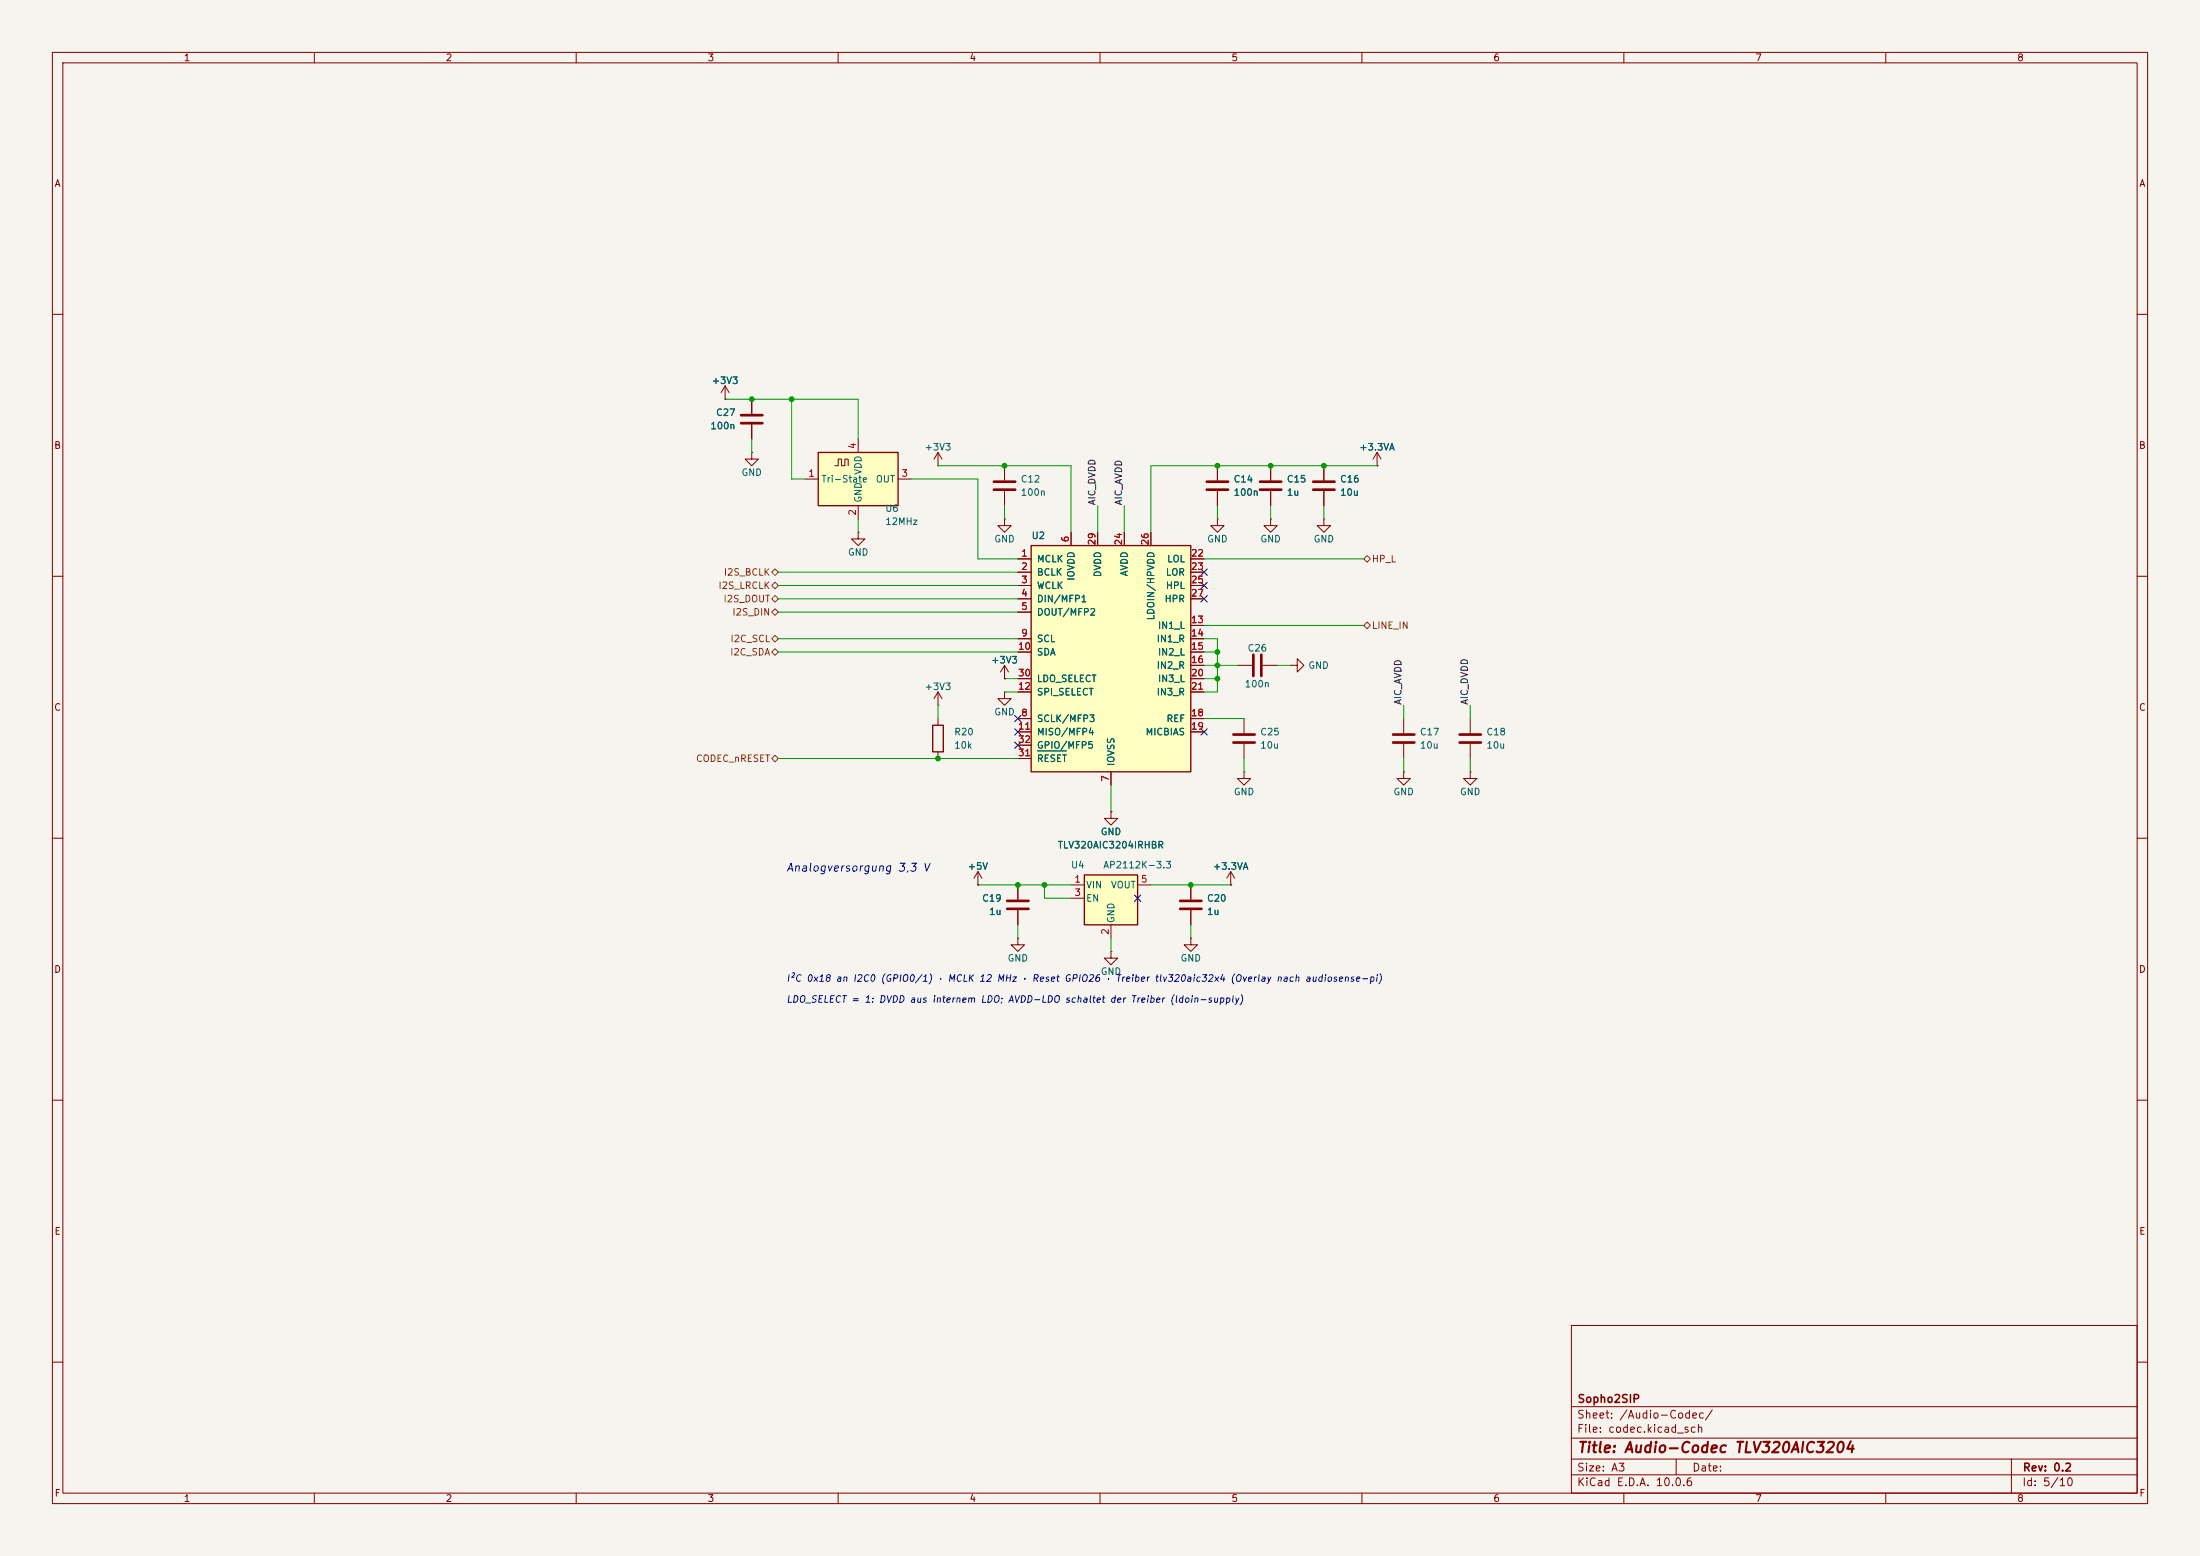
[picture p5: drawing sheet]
<svg xmlns="http://www.w3.org/2000/svg" width="420mm" height="297mm" viewBox="0 0 420 297" stroke-linecap="round" stroke-linejoin="round" font-family="sans-serif">
<path d="M0 0h420v297h-420z" fill="#f5f4ef" stroke="#f5f4ef" stroke-width=".19"/>
<g fill="none" stroke="#840000" stroke-width=".19">
<path d="M10 10h400v277h-400zM12 12h396v273h-396zM60 10v2M110 10v2M160 10v2M210 10v2M260 10v2M310 10v2M360 10v2M10 60h2M408 60h2M10 110h2"/>
<path d="M408 110h2M10 160h2M408 160h2M10 210h2M408 210h2M300 253h108v32h-108zM10 260h2M300 278.5h108M300 274.5h108M300 268.5h108M320 278.5v3M384 278.5v6.5"/>
<path d="M408 260h2M60 285v2M110 285v2M160 285v2M210 285v2M260 285v2M300 281.5h108M310 285v2M360 285v2"/>
</g>
<path d="M196.8 104.1h30.5v43.2h-30.5z" fill="#ffffc2"/>
<path d="M196.8 104.1h30.5v43.2h-30.5zM178.1 138.4h2v5.1h-2z" fill="none" stroke="#840000" stroke-width=".25"/>
<g fill="none" stroke="#840000" stroke-width=".19">
<path d="M138.4 76.2h.1M138.4 73.7l-.7 1.2M138.4 73.7l.8 1.2M138.4 73.7v2.5M191.8 99.1v1.2h1.2l-1.2 1.3-1.3-1.3h1.3M191.8 99.1h.1M191.8 88.9v2.8M191.8 93.7v2.8M242.6 88.9v2.8M242.6 93.7v2.8M194.3 106.7h2.5M194.3 109.2h2.5"/>
<path d="M194.3 111.8h2.5M194.3 114.3h2.5M194.3 116.8h2.5M204.5 101.6v2.5M209.5 101.6v2.5M214.6 101.6v2.5M219.7 101.6v2.5M227.3 106.7h2.6M227.3 109.2h2.6M227.3 111.8h2.6M227.3 114.3h2.6M227.3 119.4h2.6"/>
<path d="M179.1 134.6h.1M179.1 132.1v2.5M179.1 137.2v1.2M179.1 132.1l-.8 1.3M179.1 132.1l.7 1.3M191.8 129.5h.1M191.8 132.1v1.3h1.2l-1.2 1.2-1.3-1.2h1.3M191.8 132.1h.1M191.8 127l-.8 1.3M191.8 127l.7 1.3M191.8 127v2.5M194.3 137.2h2.5"/>
<path d="M194.3 121.9h2.5M194.3 124.5h2.5M194.3 139.7h2.5M194.3 132.1h2.5M194.3 129.5h2.5M227.3 137.2h2.6M227.3 121.9h2.6M227.3 124.5h2.6M227.3 139.7h2.6M227.3 132.1h2.6M227.3 127h2.6M227.3 129.5h2.6"/>
<path d="M236.2 127h2.8M237.5 137.2v2.8M241 127h2.8M246.4 127h1.2v-1.3l1.3 1.3-1.3 1.3v-1.3M246.4 127h.1M268 137.2v2.8M280.7 137.2v2.8M179.1 143.5v1.3M194.3 144.8h2.5M194.3 142.2h2.5M212.1 154.9v1.3h1.3l-1.3 1.3-1.3-1.3h1.3M212.1 154.9h.1"/>
<path d="M212.1 147.3v2.6M237.5 147.3v1.3h1.3l-1.3 1.3-1.3-1.3h1.3M237.5 147.3h.1M237.5 142v2.8M268 147.3v1.3h1.2l-1.2 1.3-1.3-1.3h1.3M268 147.3h.1M268 142v2.8M280.7 147.3v1.3h1.2l-1.2 1.3-1.3-1.3h1.3M280.7 147.3h.1M280.7 142v2.8M194.3 179.1v1.2h1.3l-1.3 1.3-1.3-1.3h1.3M194.3 179.1h.1"/>
<path d="M227.3 179.1v1.2h1.3l-1.3 1.3-1.2-1.3h1.2M227.3 179.1h.1M227.3 168.9v2.8M227.3 173.7v2.8M234.9 168.9h.1M234.9 166.4l-.7 1.2M234.9 166.4l.8 1.2M234.9 166.4v2.5"/>
</g>
<path d="M198.1 143.3h5.5" fill="none" stroke="#006464" stroke-width=".19"/>
<g fill="none" stroke="#840000" stroke-width=".51">
<path d="M189.7 91.9h4.1M189.7 93.5h4.1M240.5 91.9h4.1M240.5 93.5h4.1M239.3 125v4M240.8 125v4M235.5 140.2h4M235.5 141.7h4M265.9 140.2h4.1M265.9 141.7h4.1M278.6 140.2h4.1M278.6 141.7h4.1"/>
<path d="M225.3 172h4.1M225.3 173.5h4.1"/>
</g>
<path d="M207 167h10.2v9.5h-10.2z" fill="#ffffc2"/>
<path d="M207 167h10.2v9.5h-10.2z" fill="none" stroke="#840000" stroke-width=".25"/>
<path d="M186.7 168.9h.1M186.7 166.4l-.8 1.2M186.7 166.4l.8 1.2M186.7 166.4v2.5M194.3 168.9v2.8M194.3 173.7v2.8M204.5 168.9h2.5M204.5 171.5h2.5M212.1 176.5v2.6M217.2 168.9h2.5M212.1 181.6v1.3h1.3l-1.3 1.3-1.3-1.3h1.3M212.1 181.6h.1" fill="none" stroke="#840000" stroke-width=".19"/>
<path d="M192.3 172h4M192.3 173.5h4" fill="none" stroke="#840000" stroke-width=".51"/>
<path d="M156.2 86.4h15.2v10.1h-15.2z" fill="#ffffc2"/>
<path d="M156.2 86.4h15.2v10.1h-15.2z" fill="none" stroke="#840000" stroke-width=".25"/>
<g fill="none" stroke="#840000" stroke-width=".19">
<path d="M138.4 76.2h.1M143.5 76.2v2.8M143.5 86.4v1.2h1.3l-1.3 1.3-1.3-1.3h1.3M143.5 86.4h.1M143.5 81v2.8M153.7 91.4h2.5M159.4 88.9h.6v-1.3h.7v1.3h.6v-1.3h.6v1.3M163.8 83.8v2.6M163.8 96.5v2.6M171.4 91.4h2.6M179.1 88.9h.1M179.1 86.4l-.8 1.2"/>
<path d="M179.1 86.4l.7 1.2M179.1 86.4v2.5M232.4 99.1v1.2h1.3l-1.3 1.3-1.3-1.3h1.3M232.4 99.1h.1M232.4 88.9v2.8M232.4 93.7v2.8M242.6 99.1v1.2h1.2l-1.2 1.3-1.3-1.3h1.3M242.6 99.1h.1M242.6 88.9v2.8M242.6 93.7v2.8M252.7 99.1v1.2h1.3l-1.3 1.3-1.2-1.3h1.2M252.7 99.1h.1"/>
<path d="M252.7 88.9v2.8M252.7 93.7v2.8M262.9 88.9h.1M262.9 86.4l-.8 1.2M262.9 86.4l.8 1.2M262.9 86.4v2.5M163.8 101.6v1.3h1.3l-1.3 1.2-1.2-1.2h1.2M163.8 101.6h.1M194.3 106.7h2.5M194.3 109.2h2.5M194.3 111.8h2.5M194.3 114.3h2.5"/>
<path d="M194.3 116.8h2.5M204.5 101.6v2.5M209.5 101.6v2.5M214.6 101.6v2.5M219.7 101.6v2.5M227.3 106.7h2.6M227.3 109.2h2.6M227.3 111.8h2.6M227.3 114.3h2.6M227.3 119.4h2.6M191.8 129.5h.1M194.3 137.2h2.5"/>
<path d="M194.3 121.9h2.5M194.3 124.5h2.5M194.3 139.7h2.5M194.3 132.1h2.5M194.3 129.5h2.5M227.3 137.2h2.6M227.3 121.9h2.6M227.3 124.5h2.6M227.3 139.7h2.6M227.3 132.1h2.6M227.3 127h2.6M227.3 129.5h2.6"/>
<path d="M194.3 144.8h2.5M194.3 142.2h2.5M212.1 154.9h.1M212.1 147.3v2.6M186.7 168.9h.1M194.3 168.9v2.8M194.3 173.7v2.8M227.3 168.9v2.8M227.3 173.7v2.8M234.9 168.9h.1"/>
</g>
<path d="M141.5 79.2h4M141.5 80.8h4M230.4 91.9h4M230.4 93.5h4M250.7 91.9h4.1M250.7 93.5h4.1" fill="none" stroke="#840000" stroke-width=".51"/>
<path d="M147.3 116.8l.7-.6 .6 .6-.6 .7zM147.3 114.3l.7-.6 .6 .6-.6 .6zM147.3 109.2l.7-.6 .6 .6-.6 .7zM147.3 111.8l.7-.7 .6 .7-.6 .6zM260.3 119.4l.7-.7 .6 .7-.6 .6zM260.3 106.7l.7-.7 .6 .7-.6 .6zM147.3 124.5l.7-.7 .6 .7-.6 .6zM147.3 121.9l.7-.6 .6 .6-.6 .7zM148 144.1l.6 .7-.6 .6-.7-.6z" fill="none" stroke="#725600" stroke-width=".19"/>
<g fill="none" stroke="#009600" stroke-width=".19">
<path d="M138.4 76.2h25.4v7.6M151.1 76.2v15.2h2.6M143.5 83.8v2.6M163.8 99.1v2.5M174 91.4h12.7v15.3h7.6M179.1 88.9h25.4v12.7M191.8 96.5v2.6M209.5 96.5v5.1M214.6 96.5v5.1M232.4 96.5v2.6M242.6 96.5v2.6M252.7 96.5v2.6"/>
<path d="M262.9 88.9h-43.2v12.7M148.6 114.3h45.7M148.6 111.8h45.7M148.6 109.2h45.7M148.6 116.8h45.7M229.9 106.7h30.4M229.9 119.4h30.4M148.6 124.5h45.7M148.6 121.9h45.7M179.1 134.6v2.6M191.8 129.5h2.5M191.8 132.1h2.5"/>
<path d="M229.9 127h6.3M229.9 129.5h2.5M229.9 121.9h2.5v10.2h-2.5M229.9 124.5h2.5M229.9 137.2h7.6M243.8 127h2.6M268 134.6v2.6M280.7 134.6v2.6M148.6 144.8h45.7M212.1 149.9v5M237.5 144.8v2.5M268 144.8v2.5"/>
<path d="M280.7 144.8v2.5M186.7 168.9h17.8M194.3 176.5v2.6M199.4 168.9v2.6h5.1M212.1 179.1v2.5M219.7 168.9h15.2M227.3 176.5v2.6"/>
</g>
<g fill="none" stroke="#000084" stroke-width=".19">
<path d="M229.3 108.6l1.2 1.2M229.3 111.2l1.2 1.2M229.3 113.7l1.2 1.2M230.5 108.6l-1.2 1.2M230.5 111.2l-1.2 1.2M230.5 113.7l-1.2 1.2M193.7 139.1l1.2 1.2M193.7 136.6l1.2 1.2M194.9 139.1l-1.2 1.2M194.9 136.6l-1.2 1.2M229.3 139.1l1.2 1.2M230.5 139.1l-1.2 1.2"/>
<path d="M193.7 141.6l1.2 1.2M194.9 141.6l-1.2 1.2M216.6 170.8l1.2 1.3M217.8 170.8l-1.2 1.3"/>
</g>
<path d="M198.1 143.3h5.5" fill="none" stroke="#006464" stroke-width=".19"/>
<g fill="#009600" stroke="#009600" stroke-width=".19">
<circle cx="252.7" cy="88.9" r=".46"/>
<circle cx="232.4" cy="88.9" r=".46"/>
<circle cx="242.6" cy="88.9" r=".46"/>
<circle cx="179.1" cy="144.8" r=".46"/>
<circle cx="199.4" cy="168.9" r=".46"/>
<circle cx="194.3" cy="168.9" r=".46"/>
<circle cx="227.3" cy="168.9" r=".46"/>
<circle cx="232.4" cy="129.5" r=".46"/>
<circle cx="232.4" cy="124.5" r=".46"/>
<circle cx="232.4" cy="127" r=".46"/>
<circle cx="191.8" cy="88.9" r=".46"/>
<circle cx="151.1" cy="76.2" r=".46"/>
<circle cx="143.5" cy="76.2" r=".46"/>
</g>
<text font-size="2" fill="#840000" x="301" y="277.8">Title: Audio-Codec TLV320AIC3204</text>
<text font-size="1.5" fill="#0000c2" x="150" y="166.7">Analogversorgung 3,3 V</text>
<g font-size="1.5" fill="#840000">
<text x="301" y="268.1">Sopho2SIP</text>
<text x="300.9" y="273.8">File: codec.kicad_sch</text>
<text x="300.9" y="271.1">Sheet: /Audio-Codec/</text>
<text x="300.9" y="281.2">Size: A3</text>
<text x="322.9" y="281.2">Date:</text>
<text x="386" y="281.2">Rev: 0.2</text>
<text x="300.9" y="284">KiCad E.D.A. 10.0.6</text>
<text x="385.9" y="284">Id: 5/10</text>
</g>
<g font-size="1.3" fill="#840000">
<text x="35" y="12">1</text>
<text x="85" y="12">2</text>
<text x="135" y="12">3</text>
<text x="185" y="12">4</text>
<text x="235" y="12">5</text>
<text x="285" y="12">6</text>
<text x="335" y="12">7</text>
<text x="385" y="12">8</text>
<text x="10.3" y="36">A</text>
<text x="408.3" y="36">A</text>
<text x="10.2" y="86">B</text>
<text x="408.2" y="86">B</text>
<text x="10.2" y="136">C</text>
<text x="408.2" y="136">C</text>
<text x="10.2" y="186">D</text>
<text x="408.2" y="186">D</text>
<text x="10.3" y="236">E</text>
<text x="408.3" y="236">E</text>
<text x="10.3" y="286">F</text>
<text x="35" y="287">1</text>
<text x="85" y="287">2</text>
<text x="135" y="287">3</text>
<text x="185" y="287">4</text>
<text x="235" y="287">5</text>
<text x="285" y="287">6</text>
<text x="335" y="287">7</text>
<text x="385" y="287">8</text>
<text x="408.3" y="286">F</text>
</g>
<g font-size="1.3" fill="#006464">
<text x="135.8" y="73.6">+3V3</text>
<text x="135.5" y="82.2">100n</text>
<text x="136.6" y="79.7">C27</text>
<text x="176.4" y="86.3">+3V3</text>
<text x="259.4" y="86.3">+3.3VA</text>
<text x="141.4" y="91.1">GND</text>
<text x="156.7" y="92.4">Tri-State</text>
<text x="164.8" y="90.7" transform="rotate(-90 164.8 90.7)">VDD</text>
<text x="167.1" y="92.4">OUT</text>
<text x="194.8" y="92.4">C12</text>
<text x="194.8" y="94.9">100n</text>
<text x="235.4" y="92.4">C14</text>
<text x="235.4" y="94.9">100n</text>
<text x="245.6" y="92.4">C15</text>
<text x="245.6" y="94.9">1u</text>
<text x="255.7" y="92.4">C16</text>
<text x="255.7" y="94.9">10u</text>
<text x="164.8" y="96" transform="rotate(-90 164.8 96)">GND</text>
<text x="168.9" y="98">U6</text>
<text x="168.9" y="100.5">12MHz</text>
<text x="161.8" y="106.4">GND</text>
<text x="189.7" y="103.8">GND</text>
<text x="196.8" y="103.2">U2</text>
<text x="197.8" y="107.6">MCLK</text>
<text x="222.7" y="107.6">LOL</text>
<text x="230.3" y="103.8">GND</text>
<text x="240.5" y="103.8">GND</text>
<text x="250.7" y="103.8">GND</text>
<text x="197.8" y="110.2">BCLK</text>
<text x="197.8" y="112.7">WCLK</text>
<text x="205.4" y="110.9" transform="rotate(-90 205.4 110.9)">IOVDD</text>
<text x="210.5" y="110.3" transform="rotate(-90 210.5 110.3)">DVDD</text>
<text x="215.6" y="110.1" transform="rotate(-90 215.6 110.1)">AVDD</text>
<text x="222.5" y="110.2">LOR</text>
<text x="222.5" y="112.7">HPL</text>
<text x="197.8" y="115.3">DIN/MFP1</text>
<text x="197.8" y="117.8">DOUT/MFP2</text>
<text x="220.7" y="118.5" transform="rotate(-90 220.7 118.5)">LDOIN/HPVDD</text>
<text x="222.2" y="115.3">HPR</text>
<text x="197.8" y="122.9">SCL</text>
<text x="197.8" y="125.4">SDA</text>
<text x="220.7" y="122.9">IN1_R</text>
<text x="220.9" y="120.3">IN1_L</text>
<text x="220.9" y="125.4">IN2_L</text>
<text x="238.1" y="124.7">C26</text>
<text x="189.1" y="126.9">+3V3</text>
<text x="197.8" y="130.5">LDO_SELECT</text>
<text x="220.7" y="128">IN2_R</text>
<text x="220.9" y="130.5">IN3_L</text>
<text x="237.5" y="131.5">100n</text>
<text x="249.7" y="128">GND</text>
<text x="176.4" y="132">+3V3</text>
<text x="189.7" y="136.9">GND</text>
<text x="197.8" y="133">SPI_SELECT</text>
<text x="220.7" y="133">IN3_R</text>
<text x="182.1" y="140.7">R20</text>
<text x="182.1" y="143.2">10k</text>
<text x="197.8" y="138.1">SCLK/MFP3</text>
<text x="197.8" y="140.7">MISO/MFP4</text>
<text x="197.8" y="143.2">GPIO/MFP5</text>
<text x="218.6" y="140.7">MICBIAS</text>
<text x="222.6" y="138.1">REF</text>
<text x="240.5" y="140.7">C25</text>
<text x="240.5" y="143.2">10u</text>
<text x="271" y="140.7">C17</text>
<text x="271" y="143.2">10u</text>
<text x="283.7" y="140.7">C18</text>
<text x="283.7" y="143.2">10u</text>
<text x="197.8" y="145.7">RESET</text>
<text x="213.1" y="146.3" transform="rotate(-90 213.1 146.3)">IOVSS</text>
<text x="235.4" y="152.1">GND</text>
<text x="265.9" y="152.1">GND</text>
<text x="278.6" y="152.1">GND</text>
<text x="210" y="159.7">GND</text>
<text x="184.6" y="166.3">+5V</text>
<text x="201.8" y="162.3">TLV320AIC3204IRHBR</text>
<text x="204.3" y="166.1">U4</text>
<text x="210.5" y="166.1">AP2112K-3.3</text>
<text x="231.4" y="166.3">+3.3VA</text>
<text x="187.4" y="172.4">C19</text>
<text x="207.2" y="169.9">VIN</text>
<text x="207.2" y="172.4">EN</text>
<text x="212" y="169.9">VOUT</text>
<text x="230.3" y="172.4">C20</text>
<text x="188.7" y="175">1u</text>
<text x="213.1" y="176.3" transform="rotate(-90 213.1 176.3)">GND</text>
<text x="230.3" y="175">1u</text>
<text x="192.2" y="183.8">GND</text>
<text x="225.3" y="183.8">GND</text>
<text x="210" y="186.4">GND</text>
</g>
<g font-size="1.3" fill="#a90000">
<text x="163.7" y="85.8" transform="rotate(-90 163.7 85.8)">4</text>
<text x="154.2" y="91.3">1</text>
<text x="172" y="91.3">3</text>
<text x="163.7" y="98.5" transform="rotate(-90 163.7 98.5)">2</text>
<text x="194.8" y="106.5">1</text>
<text x="204.3" y="103.6" transform="rotate(-90 204.3 103.6)">6</text>
<text x="209.4" y="104.2" transform="rotate(-90 209.4 104.2)">29</text>
<text x="214.5" y="104.2" transform="rotate(-90 214.5 104.2)">24</text>
<text x="219.6" y="104.2" transform="rotate(-90 219.6 104.2)">26</text>
<text x="227.3" y="106.5">22</text>
<text x="194.8" y="109.1">2</text>
<text x="194.8" y="111.6">3</text>
<text x="227.3" y="109.1">23</text>
<text x="227.3" y="111.6">25</text>
<text x="194.8" y="114.2">4</text>
<text x="194.8" y="116.7">5</text>
<text x="227.3" y="119.2">13</text>
<text x="227.3" y="114.2">27</text>
<text x="194.2" y="124.3">10</text>
<text x="194.8" y="121.8">9</text>
<text x="227.3" y="121.8">14</text>
<text x="227.3" y="124.3">15</text>
<text x="194.2" y="131.9">12</text>
<text x="194.2" y="129.4">30</text>
<text x="227.3" y="126.9">16</text>
<text x="227.3" y="129.4">20</text>
<text x="227.3" y="131.9">21</text>
<text x="194.8" y="137">8</text>
<text x="227.3" y="137">18</text>
<text x="194.2" y="139.6">11</text>
<text x="194.2" y="142.1">32</text>
<text x="227.3" y="139.6">19</text>
<text x="194.2" y="144.6">31</text>
<text x="212" y="149.3" transform="rotate(-90 212 149.3)">7</text>
<text x="205" y="168.8">1</text>
<text x="205" y="171.3">3</text>
<text x="217.7" y="168.8">5</text>
<text x="212" y="178.5" transform="rotate(-90 212 178.5)">2</text>
</g>
<g font-size="1.3" fill="#0f0f0f">
<text x="209.4" y="96.5" transform="rotate(-90 209.4 96.5)">AIC_DVDD</text>
<text x="214.5" y="96.5" transform="rotate(-90 214.5 96.5)">AIC_AVDD</text>
<text x="267.8" y="134.6" transform="rotate(-90 267.8 134.6)">AIC_AVDD</text>
<text x="280.5" y="134.6" transform="rotate(-90 280.5 134.6)">AIC_DVDD</text>
</g>
<g font-size="1.3" fill="#725600">
<text x="261.8" y="107.6">HP_L</text>
<text x="137" y="112.7">I2S_LRCLK</text>
<text x="138.1" y="110.2">I2S_BCLK</text>
<text x="138" y="115.3">I2S_DOUT</text>
<text x="139.7" y="117.8">I2S_DIN</text>
<text x="139.3" y="125.4">I2C_SDA</text>
<text x="139.3" y="122.9">I2C_SCL</text>
<text x="261.8" y="120.3">LINE_IN</text>
<text x="132.8" y="145.7">CODEC_nRESET</text>
</g>
<g font-size="1.3" fill="#0000c2">
<text x="150" y="191.7">LDO_SELECT = 1: DVDD aus internem LDO; AVDD-LDO schaltet der Treiber (ldoin-supply)</text>
<text x="150" y="187.7">I²C 0x18 an I2C0 (GPIO0/1) · MCLK 12 MHz · Reset GPIO26 · Treiber tlv320aic32x4 (Overlay nach audiosense-pi)</text>
</g>
</svg>
